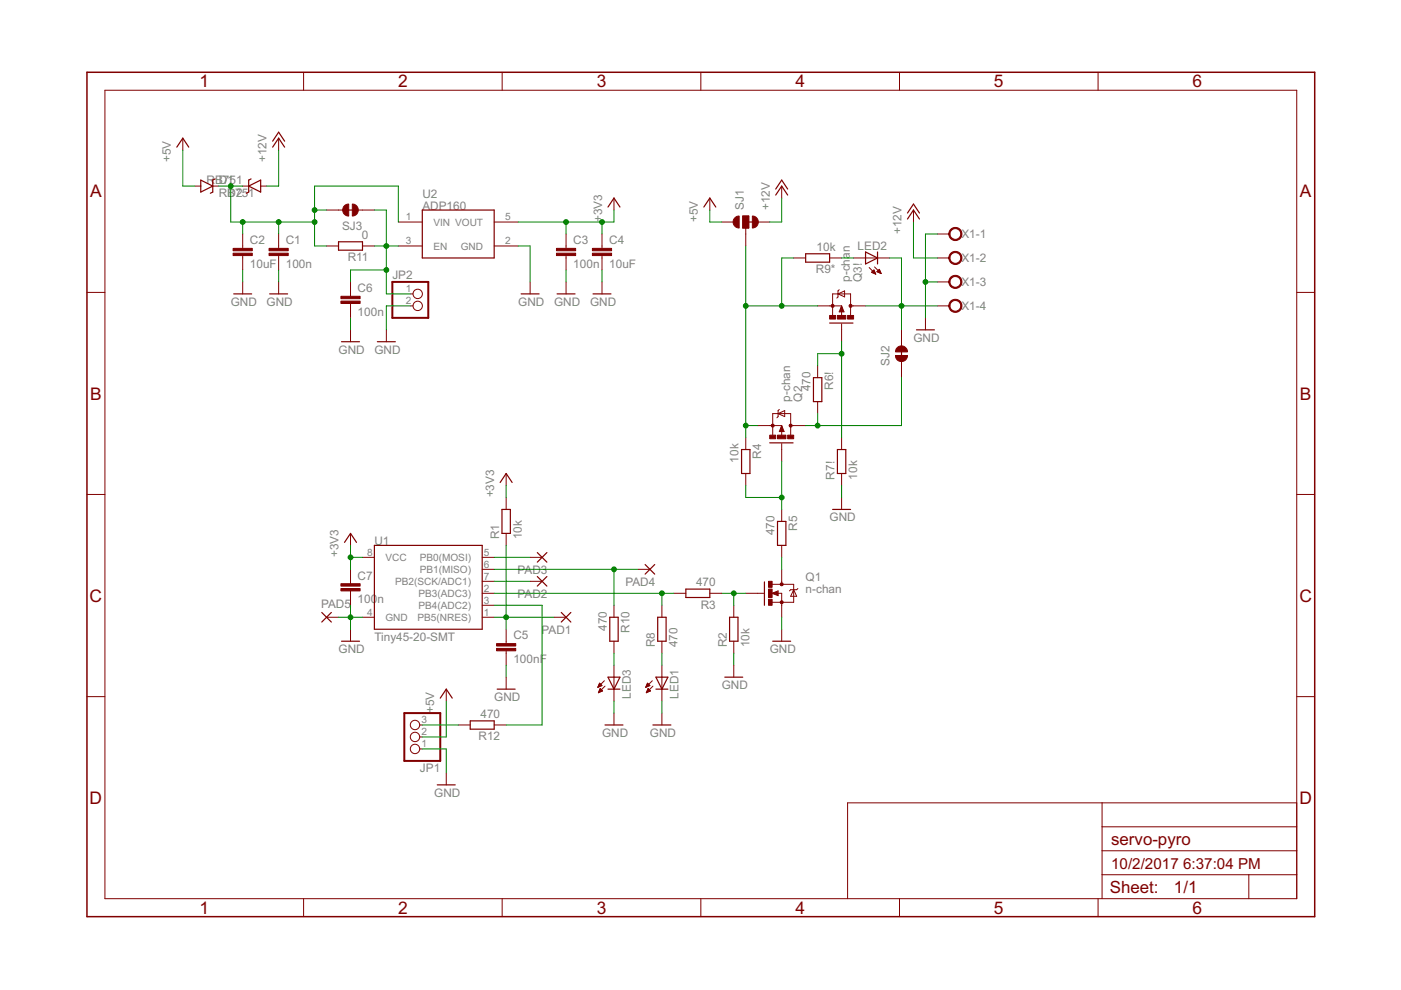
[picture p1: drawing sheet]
<svg xmlns="http://www.w3.org/2000/svg" width="297mm" height="210mm" viewBox="0 0 297 210" stroke-linecap="round" stroke-linejoin="round" font-family="sans-serif">
<g fill="none" stroke="#800000" stroke-width=".25">
<path d="M37.5 31.2l1.3-1.9 1.2 1.9M42.6 38.2l2.5 1.3-2.5 1.2zM45.6 37.9l-.5 .3v2.5l-.5 .3M52.7 39.5l2.6-1.3v2.5zM53.2 37.9l-.5 .3v2.5l-.5 .3M57.8 31.2l1.3-1.9 1.2 1.9M57.8 29.9l1.3-1.9 1.2 1.9M71.8 51.3h5.1v1.7h-5.1zM73.3 44.5h1.8M89.5 44.5h15.3v10.2h-15.3zM128.9 43.9l1.3-1.9 1.2 1.9M149.2 43.9l1.3-1.9 1.3 1.9"/>
<path d="M158.1 47.1h2.6M164.5 41.4l1.2-1.9 1.3 1.9M164.5 40.1l1.2-1.9 1.3 1.9M170.8 53.8h5.1v1.8h-5.1zM183.5 53.4l2.6 1.3-2.6 1.3zM186.1 53.4v2.6M192.4 46.4l1.3-1.9 1.2 1.9M192.4 45.2l1.3-1.9 1.2 1.9M49.6 62.3h3.8M57.2 62.3h3.8M72.4 72.5h3.8M80 72.5h3.8"/>
<path d="M110.5 62.3h3.8M118.1 62.3h3.8M125.7 62.3h3.8M175.9 68.5h4.9M191.1 74v1.8M194.3 69.9h3.8M157.2 95.3h1.8v5.1h-1.8zM163.2 93.9h4.9M172.5 80.1h1.7v5.1h-1.7zM177.5 95.3h1.8v5.1h-1.8zM73 115l1.3-1.9 1.3 1.9M79.4 115.6h22.8v17.8h-22.8z"/>
<path d="M106 102.3l1.3-1.9 1.3 1.9M106.4 108h1.8v5.1h-1.8zM113.9 117.2l2.1 2M116 117.2l-2.1 2M136.8 119.7l2 2M138.8 119.7l-2 2M164.8 110.6h1.8v5h-1.8zM176.5 108h3.8M68.2 129.9l2.1 2M70.3 129.9l-2.1 2M72.4 136h3.8M113.9 122.2l2.1 2.1"/>
<path d="M116 122.2l-2.1 2.1M119 129.9l2 2M121 129.9l-2 2M129.3 130.9h1.8v5.1h-1.8zM139.4 130.9h1.8v5.1h-1.8zM145.4 124.9h5.1v1.8h-5.1zM154.7 130.9h1.8v5.1h-1.8zM162.1 123.4v4.9M163.8 136h3.8M93.3 148l1.3-1.9 1.3 1.9M99.7 152.8h5.1v1.8h-5.1zM105.4 146.1h3.8"/>
<path d="M128.3 153.7h3.8M128.9 146.1h2.5M128.9 143.6h2.5l-1.2 2.5zM138.4 153.7h3.8M139.1 143.6h2.5l-1.3 2.5zM139.1 146.1h2.5M153.7 143.6h3.8M92.7 166.4h3.8"/>
</g>
<g fill="none" stroke="#800000" stroke-width=".21">
<path d="M22.2 19.1h252.7v171.4h-252.7zM64.4 15.3v3.8M106.5 15.3v3.8M148.6 15.3v3.8M190.7 15.3v3.8M232.8 15.3v3.8M38.8 29.3v2.5M41.3 39.5h1.3M45.1 39.5h1.3M51.5 39.5h1.2M55.3 39.5h1.2M59.1 29.3v2.5"/>
<path d="M165.7 39.5v2.5M51.5 49.6v3.1M51.5 54.2v3M51.5 59.8v2.5M59.1 49.6v3.1M59.1 54.2v3M59.1 59.8v2.5M69.2 52.2h2.6M69.2 44.5h3.5M74.3 59.8v3M76 44.5h3.4M76.9 52.2h2.5"/>
<path d="M84.5 47.1h5M84.5 52.2h5M104.8 47.1h5.1M104.8 52.2h5.1M112.4 59.8v2.5M120 49.6v3.1M120 54.2v3M120 59.8v2.5M127.6 49.6v3.1M127.6 54.2v3M127.6 59.8v2.5M130.2 42v2.5"/>
<path d="M150.5 42v2.5M153 47.1h2.6M157.5 45.8h1.2v2.5h-1.2zM158.1 48.3v3.9M160.7 47.1h2.5M168.3 54.7h2.5M175.9 54.7h2.5M181 54.7h7.6M184.3 56.7l1.4 1.4M184.8 57.7l.5-.5 .4 .9zM184.8 57.7h.7M184.9 57.6h.5"/>
<path d="M185 57.8h.5M185.1 57.4h.3M185.2 57.3h.1M185.3 57.9h.3M185.4 56.6l1.4 1.4M185.5 58.1h.1M185.9 57.6l.5-.5 .4 .9zM185.9 57.6h.7M186.1 57.4h.5M186.1 57.7h.6M186.2 57.3h.3M186.3 57.2h.2"/>
<path d="M186.4 57.8h.3M186.7 57.9h.1M193.7 44.5v2.6M198.7 54.7h2.6M198.7 49.6h2.6M198.7 59.8h2.6M18.4 62h3.8M74.3 64.3v3.1M74.3 69.9v2.6M81.9 69.9v2.6M87 64.9h.6M87 62.3h.6"/>
<path d="M173.4 64.9h5M173.4 77.5v2.6M177.7 62.3l1.4-.6v1.2zM177.9 61.4l-.2 .3v1.2l-.3 .3M178.4 64.9l.5 1.2h-1zM178.4 66v.9M178.4 68.7v3.8M180.3 66.8v-4.5h-3.8v4.6M180.3 64.9h3.2M191.1 69.9v3.4M191.1 76.6v3.5M196.2 67.4v2.5"/>
<path d="M198.7 64.9h2.6M274.9 62h3.8M158.1 92.8v2.5M160.7 90.2h5M165 87.7l1.4-.6v1.2zM165.2 86.8l-.2 .3v1.2l-.3 .3M165.7 91.4v.9M165.7 94v3.9M165.7 90.2l.5 1.3h-1zM167.6 92.2v-4.5h-3.8v4.6M167.6 90.2h3.2M173.4 85.2v2.5"/>
<path d="M178.4 92.8v2.5M18.4 104.8h3.8M74.3 113.1v2.5M76.9 118.2h2.5M102.2 118.2h2.6M107.3 100.4v2.5M107.3 105.5v2.5M107.3 113.1v2.5M112.4 118.2h2.5M158.1 100.4v2.5M165.7 108v2.6M165.7 115.6v2.6"/>
<path d="M178.4 100.4v2.5M178.4 105.5v2.5M274.9 104.8h3.8M69.2 130.9h2.6M74.3 120.7v3.1M74.3 125.3v3M74.3 133.4v2.6M76.9 130.9h2.5M102.2 120.7h2.6M102.2 130.9h2.6M102.2 123.3h2.6M102.2 125.8h2.6"/>
<path d="M102.2 128.3h2.6M107.3 133.4v3.1M107.3 138v3M112.4 123.3h2.5M117.5 130.9h2.5M130.2 128.3v2.6M130.2 136v2.5M135.3 120.7h2.5M140.3 128.3v2.6M140.3 136v2.5M142.9 125.8h2.5M150.5 125.8h2.5"/>
<path d="M155.6 128.3v2.6M155.6 136v2.5M158.1 125.8h3.8M163.7 125.8l1.3-.5v1zM163.7 123.9h4.6v3.8h-4.6M164.8 125.8h.9v5.1M165.7 120.7v3.2M165.7 133.4v2.6M168.3 125l.6 1.4h-1.3zM169.2 124.8l-.3 .2h-1.3l-.2 .3M18.4 147.7h3.8M89 158.8h.5"/>
<path d="M89 156.3h.5M89 153.7h.5M94.6 146.1v2.6M97.2 153.7h2.5M104.8 153.7h2.5M107.3 143.6v2.5M126.8 145.6h.2M126.9 145.5h.4M126.9 145.4h.7M126.9 146.8h.1M126.9 145.3h.7M126.9 146.7h.3"/>
<path d="M127 145.1h.4M127 146.6h.5M127 145h.3M127 146.5h.7M127.1 144.9h.1M127.1 146.3h.5M127.1 144.8l.5 .6-.9 .3zM127.1 146.2h.4M127.2 146.1h.2M127.3 146h.1M127.3 146l-.4 .9M127.3 146l.5 .5-.9 .4"/>
<path d="M128.1 144.3l-1.4 1.4M128.3 145.5l-1.4 1.4M130.2 141v7.7M130.2 151.2v2.5M136.9 145.6h.2M137 145.5h.4M137.1 145.4h.6M137.1 146.8h.1M137.1 145.3h.6M137.1 146.7h.3M137.2 145.1h.4M137.2 146.6h.5"/>
<path d="M137.2 145h.3M137.2 146.5h.7M137.3 144.9h.1M137.3 146.3h.5M137.3 144.8l.5 .6-.9 .3zM137.3 146.2h.4M137.4 146.1h.1M137.4 146l-.4 .9M137.4 146l.5 .5-.9 .4M137.4 146h.1M138.3 144.3l-1.4 1.4M138.4 145.5l-1.4 1.4"/>
<path d="M140.3 141v7.7M140.3 151.2v2.5M155.6 141v2.6M274.9 147.7h3.8M94.6 163.9v2.5M233.7 170.2v20.3M233.7 175.3h41.2M274.9 170.2h-95.2v20.3M64.4 190.5v3.9M106.5 190.5v3.9M148.6 190.5v3.9M190.7 190.5v3.9"/>
<path d="M232.8 190.5v3.9M233.7 185.5h41.2M233.7 180.4h41.2M264.8 185.5v5"/>
<circle cx="88.6" cy="62.3" r=".99"/>
<circle cx="88.6" cy="64.9" r=".99"/>
<circle cx="88" cy="153.7" r=".99"/>
<circle cx="88" cy="158.8" r=".99"/>
<circle cx="88" cy="156.3" r=".99"/>
</g>
<g fill="#800000" stroke="#800000" stroke-width=".21">
<path d="M201.5 48.7a1.4 1.4 0 0 1 2.2 .2 1.4 1.4 0 0 1-.8 2.1 1.4 1.4 0 0 1-1.8-1.4h.3a1.15 1.15 0 0 1 1.6-1.1 1.15 1.15 0 0 1 .3 1.9 1.15 1.15 0 0 1-1.9-.5v-.3h-.3z" fill-rule="evenodd"/>
<path d="M201.5 53.7a1.4 1.4 0 0 1 2.2 .3 1.4 1.4 0 0 1-.8 2.1 1.4 1.4 0 0 1-1.8-1.4h.3a1.15 1.15 0 0 1 1.6-1.1 1.15 1.15 0 0 1 .3 1.9 1.15 1.15 0 0 1-1.9-.5v-.3h-.3z" fill-rule="evenodd"/>
<path d="M201.5 58.8a1.4 1.4 0 0 1 2.3 .2 1.4 1.4 0 0 1-.9 2.1 1.4 1.4 0 0 1-1.8-1.3h.3a1.15 1.15 0 0 1 1.6-1.1 1.15 1.15 0 0 1 .3 1.9 1.15 1.15 0 0 1-1.9-.6v-.2h-.3z" fill-rule="evenodd"/>
<path d="M201.5 63.9a1.4 1.4 0 0 1 2.3 .2 1.4 1.4 0 0 1-.9 2.1 1.4 1.4 0 0 1-1.8-1.3h.3a1.15 1.15 0 0 1 1.6-1.1 1.15 1.15 0 0 1 .3 1.9 1.15 1.15 0 0 1-1.9-.6v-.2h-.3z" fill-rule="evenodd"/>
<path d="M159.5 45.8a1.27 1.27 0 0 1 1.3 1.3 1.27 1.27 0 0 1-1.3 1.2z" fill-rule="evenodd"/>
<path d="M155.8 46.2l.5-.3 .4-.1v2.5a1.26 1.26 0 0 1-1.2-.7 1.26 1.26 0 0 1 .3-1.4z" fill-rule="evenodd"/>
<path d="M190.2 73.7l.9-.4v1.3h-1.2z" fill-rule="evenodd"/>
<path d="M191.1 73.3a1.3 1.3 0 0 1 1.3 1.3h-1.3z" fill-rule="evenodd"/>
<path d="M189.9 75.4h2.5a1.27 1.27 0 0 1-1.3 1.3 1.27 1.27 0 0 1-1.2-1.3z" fill-rule="evenodd"/>
<path d="M72.7 44.5h1.2v1.3a1.26 1.26 0 0 1-1.2-1.3z" fill-rule="evenodd"/>
<path d="M73 43.6l.9-.3v1.2h-1.2z" fill-rule="evenodd"/>
<path d="M74.7 43.3a1.27 1.27 0 0 1 1.3 1.2 1.27 1.27 0 0 1-1.3 1.3z" fill-rule="evenodd"/>
<circle cx="165.7" cy="127.7" r=".33"/>
<circle cx="165.7" cy="123.9" r=".33"/>
<circle cx="163.8" cy="90.2" r=".33"/>
<circle cx="167.6" cy="90.2" r=".33"/>
<circle cx="176.5" cy="64.9" r=".33"/>
<circle cx="180.3" cy="64.9" r=".33"/>
</g>
<g fill="#800000" stroke="#800000" stroke-width=".21">
<path d="M162.9 127.1h.8v1.2h-.8z"/>
<path d="M162.9 123.3h.8v1.2h-.8z"/>
<path d="M162.9 124.9h.8v1.8h-.8z"/>
<path d="M163.2 92.3h1.3v.7h-1.3z"/>
<path d="M167 92.3h1.3v.7h-1.3z"/>
<path d="M164.8 92.3h1.8v.7h-1.8z"/>
<path d="M175.9 66.9h1.3v.7h-1.3z"/>
<path d="M179.7 66.9h1.3v.7h-1.3z"/>
<path d="M177.5 66.9h1.8v.7h-1.8z"/>
<path d="M57 53.7h4.1v.5h-4.1z"/>
<path d="M57 52.7h4.1v.5h-4.1z"/>
<path d="M49.4 53.7h4.1v.5h-4.1z"/>
<path d="M49.4 52.7h4.1v.5h-4.1z"/>
<path d="M118 53.7h4v.5h-4z"/>
<path d="M118 52.7h4v.5h-4z"/>
<path d="M125.6 53.7h4.1v.5h-4.1z"/>
<path d="M125.6 52.7h4.1v.5h-4.1z"/>
<path d="M105.3 137.5h4v.5h-4z"/>
<path d="M105.3 136.5h4v.5h-4z"/>
<path d="M72.3 63.8h4v.5h-4z"/>
<path d="M72.3 62.8h4v.5h-4z"/>
<path d="M157.5 45.8h1.2v2.5h-1.2z"/>
<path d="M72.3 124.8h4v.5h-4z"/>
<path d="M72.3 123.8h4v.5h-4z"/>
</g>
<path d="M18.4 15.3h260.3v179.1h-260.3zM178.4 65.7v.3h.3l-.3-.9-.2 .9M165.7 91.1v.3h.3l-.3-.9-.2 .9M164.8 125.5l-.8 .3 .8 .2v-.2h-.2" fill="none" stroke="#800000" stroke-width=".32"/>
<path d="M83.2 59.8h7.6v7.6h-7.6zM85.7 151.2h7.6v10.1h-7.6z" fill="none" stroke="#800000" stroke-width=".42"/>
<g fill="none" stroke="#008000" stroke-width=".21">
<path d="M38.8 31.8v7.7h2.5M46.4 39.5h5.1M48.9 39.5v7.6h17.8M59.1 31.8v7.7h-2.6M51.5 47.1v2.5M51.5 57.2v2.6M59.1 47.1v2.5M59.1 57.2v2.6M66.7 44.5h2.5M79.4 52.2h5.1M79.4 44.5h2.5v17.8h5.1M81.9 57.2h-7.6v2.6"/>
<path d="M84.5 47.1v-7.6h-17.8v12.7h2.5M109.9 52.2h2.5v7.6M120 47.1v2.5M120 57.2v2.6M127.6 47.1v2.5M127.6 57.2v2.6M130.2 44.5v2.6h-20.3M150.5 44.5v2.6h2.5M158.1 52.2v40.6M165.7 42v5.1h-2.5M168.3 54.7h-2.6v10.2M178.4 54.7h2.6"/>
<path d="M188.6 54.7h2.5v15.2M193.7 47.1v7.6h5M196.2 59.8h2.5M198.7 49.6h-2.5v17.8M74.3 67.4v2.5M87 64.9h-5.1v5M158.1 64.9h15.3M178.4 72.5v20.3M178.4 75h-5v2.5M183.5 64.9h15.2M158.1 90.2h2.6M165.7 97.9v10.1"/>
<path d="M173.4 87.7v2.5M191.1 80.1v10.1h-20.3M74.3 118.2h2.6M74.3 115.6v5.1M104.8 118.2h7.6M107.3 102.9v2.6M107.3 115.6v17.8M158.1 102.9v2.6h7.6M165.7 118.2v2.5M178.4 102.9v2.6M71.8 130.9h5.1M74.3 128.3v5.1"/>
<path d="M104.8 130.9h12.7M104.8 125.8h38.1M104.8 128.3h10.1v25.4h-7.6M104.8 120.7h30.5M104.8 123.3h7.6M130.2 120.7v7.6M130.2 138.5v2.5M140.3 125.8v2.5M140.3 138.5v2.5M153 125.8h5.1M155.6 125.8v2.5M155.6 138.5v2.5"/>
<path d="M165.7 130.9v2.5M89.5 158.8h5.1v5.1M89.5 153.7h7.7M94.6 148.7v7.6h-5.1M107.3 141v2.6M130.2 148.7v2.5M140.3 148.7v2.5"/>
</g>
<g fill="#008000" stroke="#008000" stroke-width=".21">
<circle cx="74.3" cy="118.2" r=".51"/>
<circle cx="120" cy="47.1" r=".51"/>
<circle cx="127.6" cy="47.1" r=".51"/>
<circle cx="74.3" cy="130.9" r=".51"/>
<circle cx="196.2" cy="59.8" r=".51"/>
<circle cx="81.9" cy="52.2" r=".51"/>
<circle cx="81.9" cy="57.2" r=".51"/>
<circle cx="59.1" cy="47.1" r=".51"/>
<circle cx="51.5" cy="47.1" r=".51"/>
<circle cx="66.7" cy="47.1" r=".51"/>
<circle cx="66.7" cy="44.5" r=".51"/>
<circle cx="48.9" cy="39.5" r=".51"/>
<circle cx="107.3" cy="130.9" r=".51"/>
<circle cx="173.4" cy="90.2" r=".51"/>
<circle cx="165.7" cy="105.5" r=".51"/>
<circle cx="155.6" cy="125.8" r=".51"/>
<circle cx="191.1" cy="64.9" r=".51"/>
<circle cx="140.3" cy="125.8" r=".51"/>
<circle cx="130.2" cy="120.7" r=".51"/>
<circle cx="158.1" cy="90.2" r=".51"/>
<circle cx="165.7" cy="64.9" r=".51"/>
<circle cx="158.1" cy="64.9" r=".51"/>
<circle cx="178.4" cy="75" r=".51"/>
</g>
<g font-size="3.7" fill="#800000">
<text x="42.3" y="18.5">1</text>
<text x="84.4" y="18.5">2</text>
<text x="126.5" y="18.5">3</text>
<text x="168.6" y="18.5">4</text>
<text x="210.7" y="18.5">5</text>
<text x="252.9" y="18.5">6</text>
<text x="19.1" y="41.9">A</text>
<text x="275.6" y="41.9">A</text>
<text x="19.1" y="84.7">B</text>
<text x="275.6" y="84.7">B</text>
<text x="19" y="127.6">C</text>
<text x="275.5" y="127.6">C</text>
<text x="19" y="170.4">D</text>
<text x="275.5" y="170.4">D</text>
<text x="42.3" y="193.7">1</text>
<text x="84.4" y="193.7">2</text>
<text x="126.5" y="193.7">3</text>
<text x="168.6" y="193.7">4</text>
<text x="210.7" y="193.7">5</text>
<text x="252.9" y="193.7">6</text>
</g>
<g font-size="3.6" fill="#800000">
<text x="235.6" y="179.1">servo-pyro</text>
<text x="235.3" y="189.4">Sheet:</text>
<text x="248.9" y="189.3">1/1</text>
</g>
<g font-size="3.2" fill="#800000">
<text x="235.6" y="184.2">10/2/2017</text>
<text x="250.8" y="184.2">6:37:04 PM</text>
</g>
<g font-size="2.5" fill="#808080">
<text x="36.2" y="34.4" transform="rotate(-90 36.2 34.4)">+5V</text>
<text x="56.5" y="34.4" transform="rotate(-90 56.5 34.4)">+12V</text>
<text x="43.8" y="38.9">RBD7151</text>
<text x="46.4" y="41.8">RB751</text>
<text x="48.3" y="41.7">D2</text>
<text x="89.5" y="42">U2</text>
<text x="89.5" y="44.5">ADP160</text>
<text x="127.6" y="47.1" transform="rotate(-90 127.6 47.1)">+3V3</text>
<text x="148" y="47.1" transform="rotate(-90 148 47.1)">+5V</text>
<text x="157.7" y="44.5" transform="rotate(-90 157.7 44.5)">SJ1</text>
<text x="163.2" y="44.5" transform="rotate(-90 163.2 44.5)">+12V</text>
<text x="53" y="51.8">C2</text>
<text x="60.6" y="51.8">C1</text>
<text x="72.5" y="48.8">SJ3</text>
<text x="76.7" y="50.6">0</text>
<text x="121.5" y="51.8">C3</text>
<text x="129.2" y="51.8">C4</text>
<text x="173.1" y="53.2">10k</text>
<text x="181.8" y="52.9">LED2</text>
<text x="191.1" y="49.6" transform="rotate(-90 191.1 49.6)">+12V</text>
<text x="203.8" y="50.5">X1-1</text>
<text x="53" y="56.8">10uF</text>
<text x="60.6" y="56.8">100n</text>
<text x="73.7" y="55.4">R11</text>
<text x="83.2" y="59.1">JP2</text>
<text x="121.5" y="56.8">100n</text>
<text x="129.2" y="56.8">10uF</text>
<text x="173" y="58">R9*</text>
<text x="180.2" y="59.8" transform="rotate(-90 180.2 59.8)">p-chan</text>
<text x="182.7" y="59.8" transform="rotate(-90 182.7 59.8)">Q3!</text>
<text x="203.8" y="55.6">X1-2</text>
<text x="48.9" y="64.8">GND</text>
<text x="56.5" y="64.8">GND</text>
<text x="75.8" y="61.9">C6</text>
<text x="109.9" y="64.8">GND</text>
<text x="117.5" y="64.8">GND</text>
<text x="125.1" y="64.8">GND</text>
<text x="203.8" y="60.7">X1-3</text>
<text x="203.8" y="65.7">X1-4</text>
<text x="75.8" y="67">100n</text>
<text x="71.8" y="75">GND</text>
<text x="79.4" y="75">GND</text>
<text x="188.6" y="77.5" transform="rotate(-90 188.6 77.5)">SJ2</text>
<text x="193.7" y="72.5">GND</text>
<text x="171.8" y="83" transform="rotate(-90 171.8 83)">470</text>
<text x="176.6" y="82.6" transform="rotate(-90 176.6 82.6)">R6!</text>
<text x="167.5" y="85.2" transform="rotate(-90 167.5 85.2)">p-chan</text>
<text x="170" y="85.2" transform="rotate(-90 170 85.2)">Q2</text>
<text x="156.6" y="98.1" transform="rotate(-90 156.6 98.1)">10k</text>
<text x="161.4" y="97.2" transform="rotate(-90 161.4 97.2)">R4</text>
<text x="176.9" y="101.7" transform="rotate(-90 176.9 101.7)">R7!</text>
<text x="181.7" y="101.7" transform="rotate(-90 181.7 101.7)">10k</text>
<text x="104.8" y="105.5" transform="rotate(-90 104.8 105.5)">+3V3</text>
<text x="164.2" y="113.5" transform="rotate(-90 164.2 113.5)">470</text>
<text x="169" y="112.5" transform="rotate(-90 169 112.5)">R5</text>
<text x="175.9" y="110.6">GND</text>
<text x="71.8" y="118.2" transform="rotate(-90 71.8 118.2)">+3V3</text>
<text x="79.4" y="115.6">U1</text>
<text x="105.8" y="114.4" transform="rotate(-90 105.8 114.4)">R1</text>
<text x="110.6" y="114.4" transform="rotate(-90 110.6 114.4)">10k</text>
<text x="75.8" y="122.9">C7</text>
<text x="109.8" y="121.8">PAD3</text>
<text x="132.6" y="124.3">PAD4</text>
<text x="147.6" y="124.3">470</text>
<text x="170.8" y="125.8">n-chan</text>
<text x="170.8" y="123.3">Q1</text>
<text x="68.1" y="129">PAD5</text>
<text x="75.8" y="127.9">100</text>
<text x="80" y="127.9">n</text>
<text x="109.8" y="126.9">PAD2</text>
<text x="148.6" y="129.1">R3</text>
<text x="79.4" y="135.9">Tiny45-20-SMT</text>
<text x="108.8" y="135.6">C5</text>
<text x="114.8" y="134.5">PAD1</text>
<text x="128.7" y="133.8" transform="rotate(-90 128.7 133.8)">470</text>
<text x="133.5" y="134.2" transform="rotate(-90 133.5 134.2)">R10</text>
<text x="138.8" y="137.2" transform="rotate(-90 138.8 137.2)">R8</text>
<text x="143.6" y="137.2" transform="rotate(-90 143.6 137.2)">470</text>
<text x="154.1" y="137.2" transform="rotate(-90 154.1 137.2)">R2</text>
<text x="158.9" y="137.2" transform="rotate(-90 158.9 137.2)">10k</text>
<text x="71.8" y="138.5">GND</text>
<text x="108.8" y="140.6">100nF</text>
<text x="163.2" y="138.5">GND</text>
<text x="104.8" y="148.6">GND</text>
<text x="133.7" y="148.1" transform="rotate(-90 133.7 148.1)">LED3</text>
<text x="143.9" y="148.1" transform="rotate(-90 143.9 148.1)">LED1</text>
<text x="153" y="146.1">GND</text>
<text x="92.1" y="151.2" transform="rotate(-90 92.1 151.2)">+5V</text>
<text x="101.9" y="152.2">470</text>
<text x="101.5" y="157">R12</text>
<text x="127.6" y="156.3">GND</text>
<text x="137.8" y="156.3">GND</text>
<text x="89" y="163.8">JP1</text>
<text x="92.1" y="169">GND</text>
</g>
<g font-size="2.1" fill="#808080">
<text x="86" y="46.7">1</text>
<text x="91.9" y="47.8">VIN VOUT</text>
<text x="107.1" y="46.7">5</text>
<text x="86" y="51.8">3</text>
<text x="91.9" y="52.9">EN</text>
<text x="97.7" y="52.9">GND</text>
<text x="107.1" y="51.8">2</text>
<text x="86" y="62">1</text>
<text x="86" y="64.5">2</text>
<text x="77.8" y="117.8">8</text>
<text x="81.7" y="118.9">VCC</text>
<text x="89" y="118.9">PB0(MOSI)</text>
<text x="102.6" y="117.8">5</text>
<text x="83.8" y="124">PB2(SCK/ADC1)</text>
<text x="89" y="121.5">PB1(MISO)</text>
<text x="102.6" y="120.4">6</text>
<text x="102.6" y="122.9">7</text>
<text x="102.6" y="125.4">2</text>
<text x="77.8" y="130.5">4</text>
<text x="81.7" y="131.6">GND</text>
<text x="88.5" y="131.6">PB5(NRES)</text>
<text x="88.8" y="126.6">PB3(ADC3)</text>
<text x="88.8" y="129.1">PB4(ADC2)</text>
<text x="102.6" y="130.5">1</text>
<text x="102.6" y="128">3</text>
<text x="89.3" y="155.9">2</text>
<text x="89.3" y="153.4">3</text>
<text x="89.3" y="158.4">1</text>
</g>
</svg>
